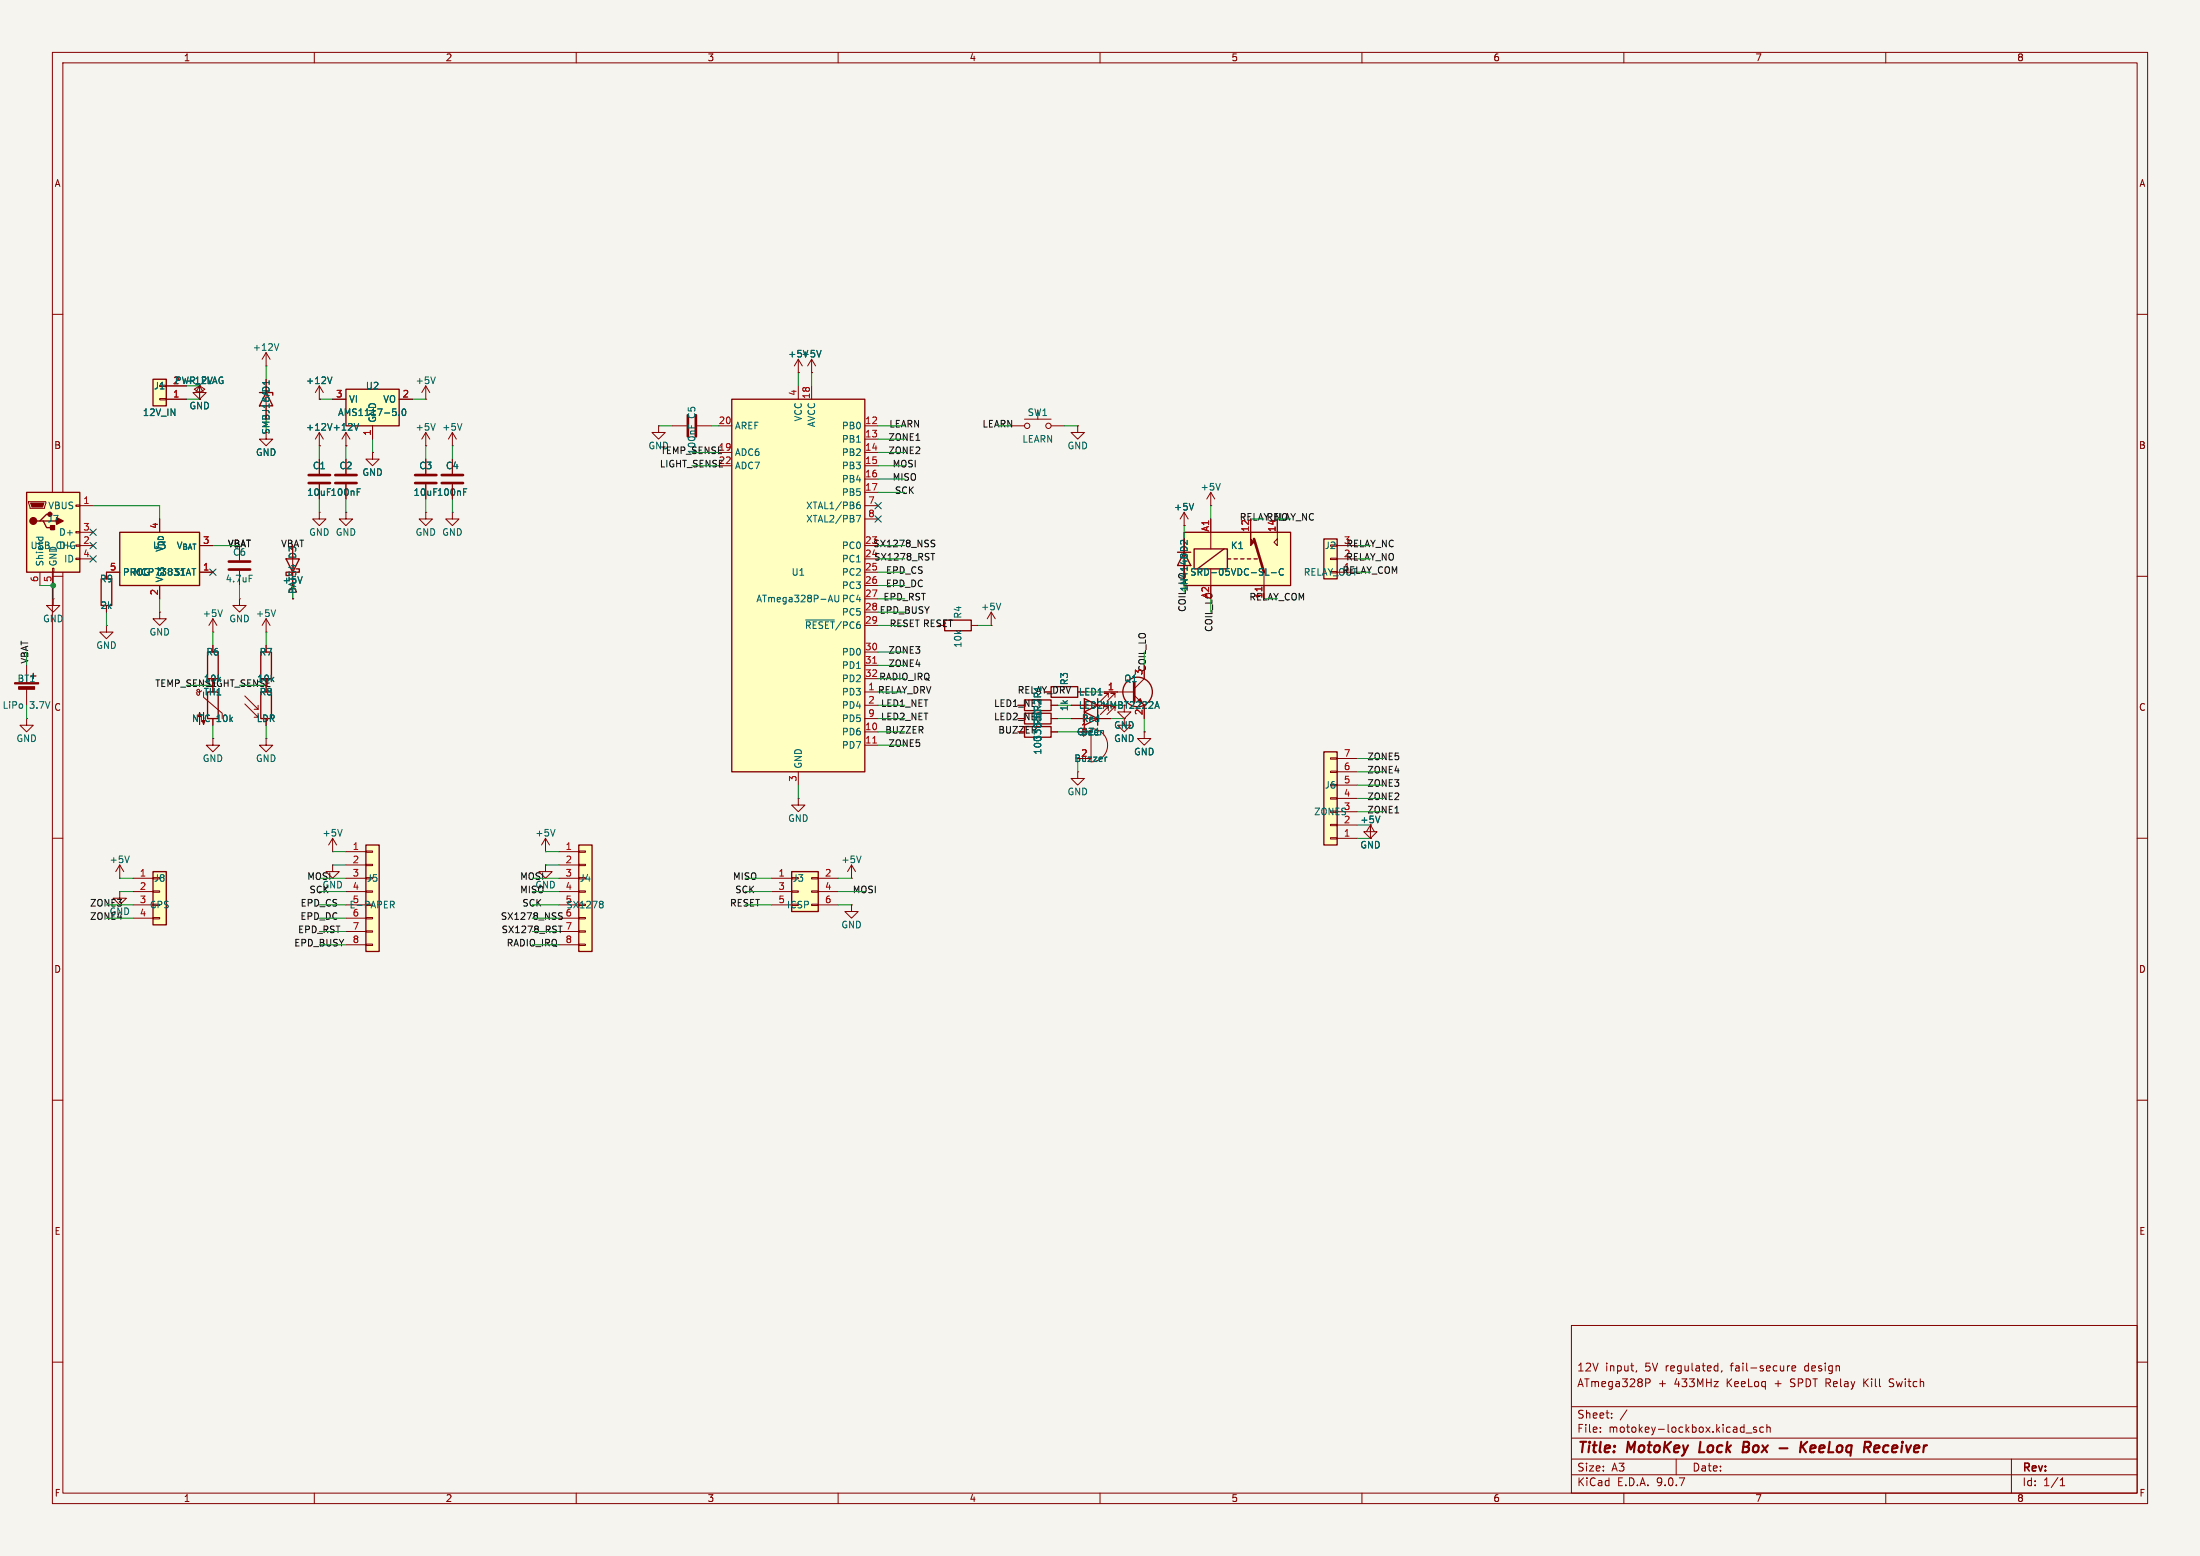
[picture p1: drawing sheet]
<svg xmlns="http://www.w3.org/2000/svg" width="420mm" height="297mm" viewBox="0 0 420 297" stroke-linecap="round" stroke-linejoin="round" font-family="sans-serif">
<path d="M0 0h420v297h-420z" fill="#f5f4ef" stroke="#f5f4ef" stroke-width=".19"/>
<g fill="none" stroke="#840000" stroke-width=".19">
<path d="M10 10h400v277h-400zM12 12h396v273h-396zM60 10v2M110 10v2M160 10v2M210 10v2M260 10v2M310 10v2M360 10v2M10 60h2M50.8 69.9h.1M50.8 67.3l-.8 1.3"/>
<path d="M50.8 67.3l.8 1.3M50.8 67.3v2.6M408 60h2M61 97.8v1.3h1.2l-1.2 1.2-1.3-1.2h1.3M61 97.8h.1M66 87.6v2.8M66 92.5v2.8M10 110h2M408 110h2M10 160h2M408 160h2M22.9 170.2v1.3h1.2l-1.2 1.2-1.3-1.2h1.3"/>
<path d="M22.9 170.2h.1M22.9 167.6h.1M22.9 165.1l-.8 1.3M22.9 165.1l.7 1.3M22.9 165.1v2.5M10 210h2M408 210h2M300 253h108v32h-108zM10 260h2M300 278.5h108M300 274.5h108M300 268.5h108"/>
<path d="M305.5 273.2v.2M305.5 272.5v.1M307.7 270.5v.2M307.7 269.8v.1M310.6 269.1l-1.3 1.9M312.4 261.6l-.1 .3M314.2 263.2h.5l.3 .3-.1 .4-.7 .1M320 278.5v3M327.8 260.7l.1 .1M327.9 260.2v1.5M327.9 261.6l-.1 .1M328.7 261.6l-.1 .3"/>
<path d="M333.3 273.5h1.1M335.3 272.5l-.4-.1-.2 .2 .1 .2 .5 .2v.3h-.6M336.7 272.5l-.5-.1-.3 .3 .2 .6h.6M337.3 272.5l.2-.1 .4 .1v.9M337.3 271.9v1.5M341.2 260.7v1M341.7 260.7l-.3 .1-.2 .2M342.1 261.2l.7-.2-.1-.2-.4-.1-.2 .2 .1 .7h.5M355.8 263.2v1.5M356.7 263.2l-.9 .8M360.7 264.6l.5 .1M360.9 263.2l-.2 .3v.3l.2 .1"/>
<path d="M384 278.5v6.5M408 260h2M60 285v2M110 285v2M160 285v2M210 285v2M260 285v2M300 281.5h108M310 285v2M360 285v2M393.3 283.6h.9M393.3 282.5l.4-.4v1.5"/>
</g>
<g fill="none" stroke="#840000" stroke-width=".4">
<path d="M324.6 275.2l-.2 2h.9M332.8 276.2h.7M332.9 275.2h.7M333.5 276.2l.2 .1M333.6 277.1l-.9 .1M333.7 276.1l-.2 .1M339.7 276.4h1.5M343.9 275.2l-.3 2M344 276.1l.8 1.1M345 275.2l-1.3 1.1M346.4 275.9l-.6 .1-.2 .9 .2 .3h.4M346.6 276.3l-1 .2"/>
<path d="M358.2 275.9l.5 .1 .1 .3-1 .2M358.6 277.1l-.6 .1"/>
</g>
<path d="M64 90.7h4.1M64 92.2h4.1" fill="none" stroke="#840000" stroke-width=".51"/>
<path d="M53.2 65.6l-.4 1.3M68.2 93.9h.4M68.2 93.3h.6M24.7 163.4l-.4 1.3" fill="none" stroke="#006464" stroke-width=".19"/>
<path d="M29.2 166.4h2.5v10.1h-2.5z" fill="#ffffc2"/>
<path d="M39.6 132.1h2.1v5.1h-2.1zM49.8 132.1h2v5.1h-2zM29.2 166.4h2.5v10.1h-2.5z" fill="none" stroke="#840000" stroke-width=".25"/>
<g fill="none" stroke="#840000" stroke-width=".19">
<path d="M38.1 74.9l1-.6-1-.6-1 .6 1 .6v1.3M38.1 76.2h.1M38.1 131.8v.7l-.1 .2-.3-.1-.2-.4M38.9 132.1v1l3.5 3v1.1M46.7 132.8l2.6 2.6M46.7 134.4l2.6 2.5M48.5 135.4h.8M49.3 134.6v.8M40.6 141v1.2h1.3l-1.3 1.3-1.2-1.3h1.2M40.6 141h.1M25.4 167.6h3.8M25.4 170.2h3.8"/>
<path d="M25.4 172.7h3.8M25.4 175.3h3.8M29.2 170.1h1.3v.2h-1.3zM29.2 175.1h1.3v.3h-1.3z"/>
</g>
<g fill="#840000" stroke="#840000" stroke-width=".19">
<path d="M38.1 136l.3 .8h-.6l.3-.8v2.3z"/>
<path d="M38.9 136v2.3l-.3-.8h.5l-.2 .8z"/>
</g>
<path d="M139.7 76.2h25.4v71.1h-25.4z" fill="#ffffc2"/>
<path d="M139.7 76.2h25.4v71.1h-25.4z" fill="none" stroke="#840000" stroke-width=".25"/>
<g fill="none" stroke="#840000" stroke-width=".19">
<path d="M152.4 73.7v2.5M154.9 73.7v2.5M137.2 81.3h2.5M137.2 86.4h2.5M137.2 88.9h2.5M165.1 81.3h2.5M165.1 86.4h2.5M165.1 88.9h2.5M165.1 83.8h2.5M165.1 91.4h2.5M165.1 94h2.5M165.1 96.5h2.5"/>
<path d="M165.1 99.1h2.5M165.1 104.1h2.5M165.1 106.7h2.5M165.1 109.2h2.5M165.1 111.8h2.5M165.1 114.3h2.5M165.1 116.8h2.5M165.1 119.4h2.5M165.1 124.5h2.5M165.1 127h2.5M165.1 129.5h2.5M165.1 132.1h2.5"/>
<path d="M165.1 134.6h2.5M165.1 137.2h2.5M165.1 139.7h2.5M152.4 147.3v2.6M165.1 142.2h2.5"/>
</g>
<path d="M163.5 98.4h.8l-.5 1.2M163.6 96.4l.4-.1 .2 .3-.1 .4-.3 .1-.2-.1M164.1 95.8l-.3 .1-.2 .2M153.8 118.3h5.5M158.2 114.5h.6M158.5 113.6l.5 1.3M159.4 113.6v1l.2 .3 .4-.1 .1-.2v-1" fill="none" stroke="#006464" stroke-width=".19"/>
<path d="M166.6 126.6h.7M166.6 141.8h.7" fill="none" stroke="#a90000" stroke-width=".19"/>
<path d="M29.2 72.4h2.5v5.1h-2.5z" fill="#ffffc2"/>
<path d="M29.2 72.4h2.5v5.1h-2.5zM49.5 74.9h2.6v.5M50.8 74.9l1.3 2.6h-2.6zM19.3 110.5h2v5.1h-2zM5.8 129h1.1" fill="none" stroke="#840000" stroke-width=".25"/>
<g fill="none" stroke="#840000" stroke-width=".19">
<path d="M30.5 76.1h1.2v.2h-1.2zM30.5 73.5h1.2v.3h-1.2zM31.7 76.2h3.9M31.7 73.7h3.9M38.1 73.7v1.2h1.3l-1.3 1.3-1.3-1.3h1.3M38.1 76.2h.1M38.1 73.7l-.8 1.2M38.1 73.7l.8 1.2M38.1 73.7v2.5M50.8 72.4v2.5M50.8 82.6v1.2h1.3l-1.3 1.3-1.3-1.3h1.3M10.2 114.3v1.3h1.2l-1.2 1.2-1.3-1.2h1.3"/>
<path d="M10.2 114.3h.1M20.3 109.2v1.3M45.7 104.1v2.8M45.7 109v2.8M5.1 137.2v1.2h1.2l-1.2 1.3-1.3-1.3h1.3M5.1 137.2h.1M5.1 127v2.5M5.1 131.3v3.3M152.4 152.4v1.3h1.3l-1.3 1.2-1.3-1.2h1.3M152.4 152.4h.1"/>
</g>
<path d="M43.7 107.2h4.1M43.7 108.7h4.1" fill="none" stroke="#840000" stroke-width=".51"/>
<path d="M47.6 109.8h.6" fill="none" stroke="#006464" stroke-width=".19"/>
<g fill="#840000" stroke="#840000" stroke-width=".19">
<path d="M2.8 130.3h4.6v.3h-4.6z"/>
<path d="M3.6 131.1h3v.5h-3z"/>
</g>
<path d="M5.1 94h10.1v15.2h-10.1z" fill="#ffffc2"/>
<path d="M5.1 94h10.1v15.2h-10.1zM7.6 99.4h.7l.6 1.3h1.3M8.3 99.4h2.5M9.5 98.2h-.6l-1.3 1.2h-.6" fill="none" stroke="#840000" stroke-width=".25"/>
<g fill="none" stroke="#840000" stroke-width=".19">
<path d="M5.5 95.8h3.3v.2l-.3 1h-2.8zM14.5 96.4h.7v.2h-.7zM15.2 96.5h2.6M7.6 109.2v2.6M10 108.5h.3v.7h-.3zM10.2 109.2v2.6M14.5 101.5h.7v.2h-.7zM14.5 104h.7v.3h-.7zM14.5 106.6h.7v.2h-.7zM15.2 101.6h2.6M15.2 104.1h2.6M15.2 106.7h2.6"/>
<path d="M20.3 119.4v1.3h1.3l-1.3 1.2-1.3-1.2h1.3M20.3 119.4h.1"/>
</g>
<path d="M5.8 96h2.6l-.3 .8h-2z" fill="#840000" stroke="#840000" stroke-width=".19"/>
<g fill="#840000" stroke="#840000" stroke-width=".25">
<path d="M9.7 100.3h.7v.8h-.7z"/>
<path d="M10.8 98.8l1.3 .6-1.3 .7z"/>
<circle cx="6.3" cy="99.4" r=".63"/>
<circle cx="9.5" cy="98.2" r=".38"/>
</g>
<path d="M6.9 102.5h1.3M7.4 102.5v.4M8.1 102.5l.1 .4" fill="none" stroke="#006464" stroke-width=".19"/>
<path d="M22.9 101.6h15.2v10.2h-15.2z" fill="#ffffc2"/>
<path d="M22.9 101.6h15.2v10.2h-15.2zM54.6 106.7h2.5l-1.2 2.5zM56.5 108.6h.6v.6h-2.5v.7h.6M180.3 118.4h5.1v2h-5.1zM39.6 124.5h2.1v5h-2.1zM49.8 124.5h2v5h-2zM195.6 136.1h5.1v2.1h-5.1zM195.6 133.6h5.1v2h-5.1zM195.6 138.7h5.1v2h-5.1zM200.7 131.1h5v2h-5z" fill="none" stroke="#840000" stroke-width=".25"/>
<g fill="none" stroke="#840000" stroke-width=".19">
<path d="M152.4 71.1h.1M152.4 68.6l-.8 1.3M152.4 68.6l.8 1.3M152.4 68.6v2.5M61 87.6v2.8M61 92.5v2.8M66 97.8v1.3h1.3l-1.3 1.2-1.2-1.2h1.2M66 97.8h.1M193 81.3h2.6M195.6 80h5.1M200.7 81.3h2.5M205.7 81.3v1.3h1.3l-1.3 1.2-1.2-1.2h1.2"/>
<path d="M205.7 81.3h.1M20.3 109.2h2.6M30.5 116.8v1.3h1.2l-1.2 1.3-1.3-1.3h1.3M30.5 116.8h.1M30.5 111.8v2.5M38.1 109.2h2.5M40.6 118.1v2.6M40.6 118.1l-.7 1.3M40.6 118.1l.8 1.3M45.7 114.3v1.3h1.3l-1.3 1.2-1.3-1.2h1.3M45.7 114.3h.1M50.8 118.1v2.6"/>
<path d="M50.8 118.1l-.8 1.3M50.8 118.1l.8 1.3M55.9 106.7v2.5M185.4 119.4h1.3M189.2 119.4h.1M189.2 116.8l-.7 1.3M189.2 116.8l.8 1.3M189.2 116.8v2.6M40.6 120.7h.1M40.6 123.2v1.3M50.8 120.7h.1M50.8 123.2v1.3"/>
<path d="M200.7 137.2h1.2M200.7 134.6h1.2M200.7 139.7h1.2M208.3 139.1a3.2 3.2 0 0 1 3.1 3.1 3.2 3.2 0 0 1-3.1 3.2zM214.6 134.6v1.3h1.3l-1.3 1.3-1.2-1.3h1.2M50.8 141v1.2h1.3l-1.3 1.3-1.3-1.3h1.3M50.8 141h.1M205.7 147.3v1.3h1.3l-1.3 1.3-1.2-1.3h1.2M205.7 147.3h.1"/>
<circle cx="196.1" cy="81.3" r=".51"/>
<circle cx="200.2" cy="81.3" r=".51"/>
</g>
<path d="M42.5 116.4l-.5 1.3M52.6 116.4l-.4 1.3M191 115.1l-.4 1.3M211.3 144.5l-.2 .1" fill="none" stroke="#006464" stroke-width=".19"/>
<path d="M58.9 90.7h4.1M58.9 92.2h4.1" fill="none" stroke="#840000" stroke-width=".51"/>
<path d="M66 74.3h10.2v7h-10.2z" fill="#ffffc2"/>
<path d="M66 74.3h10.2v7h-10.2z" fill="none" stroke="#840000" stroke-width=".25"/>
<g fill="none" stroke="#840000" stroke-width=".19">
<path d="M61 76.2h.1M61 73.7l-.8 1.2M61 73.7l.7 1.2M61 73.7v2.5M63.5 76.2h2.5M76.2 76.2h2.5M81.3 76.2h.1M81.3 73.7l-.8 1.2M81.3 73.7l.7 1.2M81.3 73.7v2.5M61 85.1h.1M61 82.6v2.5"/>
<path d="M61 82.6l-.8 1.2M61 82.6l.7 1.2M66 85.1h.1M66 82.6l-.7 1.2M66 82.6l.8 1.2M66 82.6v2.5M71.1 86.4v1.2h1.3l-1.3 1.3-1.3-1.3h1.3M71.1 86.4h.1M71.1 81.3v2.5M81.3 85.1h.1M81.3 82.6v2.5M81.3 87.6v2.8"/>
<path d="M81.3 92.5v2.8M81.3 82.6l-.8 1.2M81.3 82.6l.7 1.2M86.4 85.1h.1M86.4 82.6l-.8 1.2M86.4 82.6l.7 1.2M86.4 82.6v2.5"/>
</g>
<path d="M63.4 72l-.4 1.2M76.2 79.2v.1M76.9 78.1l.1-.1a.68 .68 0 0 1 .5 .7 .68 .68 0 0 1-.5 .6 .84 .84 0 0 1-.1-1.2zM83.1 72l-.4 1.2M68.5 80.8l-.5 1.3M83.1 80.8l-.4 1.3M88.2 80.8l-.4 1.3" fill="none" stroke="#006464" stroke-width=".19"/>
<path d="M79.2 90.7h4.1M79.2 92.2h4.1" fill="none" stroke="#840000" stroke-width=".51"/>
<path d="M151.1 166.4h5.1v7.6h-5.1z" fill="#ffffc2"/>
<path d="M151.1 166.4h5.1v7.6h-5.1z" fill="none" stroke="#840000" stroke-width=".25"/>
<g fill="none" stroke="#840000" stroke-width=".19">
<path d="M81.3 97.8v1.3h1.2l-1.2 1.2-1.3-1.2h1.3M81.3 97.8h.1M86.4 97.8v1.3h1.2l-1.2 1.2-1.3-1.2h1.3M86.4 97.8h.1M86.4 87.6v2.8M86.4 92.5v2.8M125.7 81.3v1.3h1.3l-1.3 1.2-1.2-1.2h1.2M125.7 81.3h.1M128.3 81.3h2.8M133.1 81.3h2.8M55.9 114.3h.1M55.9 111.8v2.5"/>
<path d="M147.3 167.6h3.8M147.3 170.2h3.8M147.3 172.7h3.8M151.1 170.1h1.3v.2h-1.3zM154.9 167.5h1.3v.3h-1.3zM154.9 170.1h1.3v.2h-1.3zM154.9 172.6h1.3v.2h-1.3zM156.2 167.6h3.8M156.2 170.2h3.8M156.2 172.7h3.8M162.6 167.6h.1M162.6 172.7v1.3h1.2l-1.2 1.3-1.3-1.3h1.3"/>
<path d="M162.6 172.7h.1M162.6 165.1l-.8 1.3M162.6 165.1l.7 1.3M162.6 165.1v2.5"/>
</g>
<path d="M88.5 93.9h.4M88.5 93.3h.6M131.4 81.1v.6M132 81.2v.5M57.7 110.1l-.4 1.2M164.4 163.4l-.4 1.3" fill="none" stroke="#006464" stroke-width=".19"/>
<path d="M131.3 79.2v4.1M132.8 79.2v4.1M84.3 90.7h4.1M84.3 92.2h4.1" fill="none" stroke="#840000" stroke-width=".51"/>
<path d="M252.7 143.5h2.6v17.8h-2.6z" fill="#ffffc2"/>
<path d="M252.7 143.5h2.6v17.8h-2.6z" fill="none" stroke="#840000" stroke-width=".25"/>
<g fill="none" stroke="#840000" stroke-width=".19">
<path d="M254 159.9h1.3v.2h-1.3zM254 157.4h1.3v.2h-1.3zM254 152.3h1.3v.2h-1.3zM254 149.7h1.3v.3h-1.3zM254 147.2h1.3v.2h-1.3zM254 144.7h1.3v.2h-1.3zM255.3 157.5h3.8M255.3 154.9h3.8M255.3 152.4h3.8M255.3 149.9h3.8M255.3 147.3h3.8M255.3 144.8h3.8"/>
<path d="M255.3 160h3.8"/>
</g>
<path d="M110.5 161.3h2.5v20.3h-2.5z" fill="#ffffc2"/>
<path d="M110.5 161.3h2.5v20.3h-2.5z" fill="none" stroke="#840000" stroke-width=".25"/>
<g fill="none" stroke="#840000" stroke-width=".19">
<path d="M231.1 96.5h.1M231.1 94l-.7 1.3M231.1 94l.8 1.3M231.1 94v2.5M261.6 157.5v1.3h1.3l-1.3 1.2-1.3-1.2h1.3M261.6 157.5l-.7 1.3M261.6 157.5l.8 1.3M261.6 157.5v2.5M63.5 162.6h.1M63.5 165.1v1.3h1.3l-1.3 1.2-1.3-1.2h1.3M63.5 165.1h.1M63.5 160l-.8 1.3"/>
<path d="M63.5 160l.8 1.3M63.5 160v2.6M104.1 162.6h.1M104.1 165.1v1.3h1.3l-1.3 1.2-1.2-1.2h1.2M104.1 165.1h.1M104.1 160l-.7 1.3M104.1 160l.8 1.3M104.1 160v2.6M106.7 162.6h3.8M106.7 165.1h3.8M106.7 167.6h3.8M106.7 170.2h3.8"/>
<path d="M106.7 172.7h3.8M106.7 175.3h3.8M106.7 177.8h3.8M110.5 162.4h1.3v.3h-1.3zM110.5 165h1.3v.2h-1.3zM110.5 170.1h1.3v.2h-1.3zM110.5 175.1h1.3v.3h-1.3zM110.5 177.7h1.3v.2h-1.3zM261.6 160h.1M106.7 180.3h3.8M110.5 180.2h1.3v.3h-1.3z"/>
</g>
<path d="M233 92.3l-.5 1.2M65.3 158.3l-.4 1.3M106 158.3l-.5 1.3M263.4 155.8l-.4 1.2M114.7 172h.2l.2 .3-.2 .3M114.7 172.6h.2M114.9 172.6l.2 .2v.3l-.1 .1-.3 .1" fill="none" stroke="#006464" stroke-width=".19"/>
<path d="M252.7 102.9h2.6v7.6h-2.6z" fill="#ffffc2"/>
<path d="M252.7 102.9h2.6v7.6h-2.6z" fill="none" stroke="#840000" stroke-width=".25"/>
<path d="M254 106.6h1.3v.2h-1.3zM254 104h1.3v.3h-1.3zM255.3 109.2h3.8M255.3 106.7h3.8M255.3 104.1h3.8" fill="none" stroke="#840000" stroke-width=".19"/>
<path d="M69.8 161.3h2.6v20.3h-2.6z" fill="#ffffc2"/>
<path d="M69.8 161.3h2.6v20.3h-2.6z" fill="none" stroke="#840000" stroke-width=".25"/>
<g fill="none" stroke="#840000" stroke-width=".19">
<path d="M226.1 97.8l-.8 1.3M226.1 97.8l.7 1.3M226.1 97.8v2.5M226.1 100.3h.1M66 162.6h3.8M66 165.1h3.8M66 167.6h3.8M66 170.2h3.8M66 172.7h3.8M66 175.3h3.8M66 177.8h3.8M69.8 162.4h1.3v.3h-1.3z"/>
<path d="M69.8 165h1.3v.2h-1.3zM69.8 170.1h1.3v.2h-1.3zM69.8 175.1h1.3v.3h-1.3zM69.8 177.7h1.3v.2h-1.3zM66 180.3h3.8M69.8 180.2h1.3v.3h-1.3z"/>
</g>
<path d="M227.9 96.1l-.4 1.3M74.5 172h.5l.3 .3-.2 .3-.6 .1M74.8 172.7l.5 .6" fill="none" stroke="#006464" stroke-width=".19"/>
<path d="M226.1 101.6h20.3v10.2h-20.3z" fill="#ffffc2"/>
<g fill="none" stroke="#840000" stroke-width=".19">
<path d="M31.7 76.2h3.9M31.7 73.7h3.9M38.1 76.2h.1M50.8 72.4v2.5M61 76.2h.1M63.5 76.2h2.5M76.2 76.2h2.5M152.4 71.1h.1M154.9 71.1h.1M154.9 68.6l-.7 1.3M154.9 68.6l.8 1.3M154.9 68.6v2.5"/>
<path d="M61 85.1h.1M61 87.6v2.8M61 92.5v2.8M66 85.1h.1M66 87.6v2.8M66 92.5v2.8M71.1 86.4h.1M71.1 81.3v2.5M81.3 87.6v2.8M81.3 92.5v2.8M86.4 87.6v2.8M86.4 92.5v2.8"/>
<path d="M231.1 99.1v5.7M238.8 99.1v2.5M243.8 99.1v5l-.6-.6 .6-.6M22.9 109.2h-2.6v1.3M30.5 111.8v2.5M38.1 109.2h2.5M55.9 114.3h.1M226.1 100.3h.1M226.1 105.4v2.6M231.1 108.6v3.2M241.3 109.2v5.1M40.6 123.2v1.3"/>
<path d="M50.8 123.2v1.3M200.7 137.2h1.2M200.7 134.6h1.2M200.7 139.7h1.2M204.5 137.2h2.5M204.5 134.6h2.5M209.5 137.2h2.6M210.8 132.1h5.7M211.6 135.6v-.7h-.8h.8l-1.5 1.5M211.6 133.1v-.8h-.8h.8l-1.5 1.6M212.9 135.6v-.7h-.8h.8l-1.6 1.5M212.9 133.1v-.8h-.8h.8l-1.6 1.6"/>
<path d="M214.6 137.2v1.2h1.3l-1.3 1.3-1.2-1.3h1.2M214.6 137.2h.1M216.5 132.7l1.9 1.9v2.6M218.4 139.7v1.3h1.3l-1.3 1.2-1.2-1.2h1.2M218.4 139.7h.1M218.4 127v2.5l-1.9 1.9M261.6 160h.1"/>
</g>
<g fill="none" stroke="#840000" stroke-width=".25">
<path d="M224.8 105.4h2.5M226.1 101.6h20.3v10.2h-20.3zM226.1 105.4l1.2 2.6h-2.5zM228 104.8h6.3v3.8h-6.3zM233.7 104.8l-5.1 3.8M234.3 106.7h.6M235.6 106.7h.6M236.9 106.7h.6M238.1 106.7h.7M239.4 106.7h.6M207 135.9l2.5 1.3-2.5 1.2zM207 133.4l2.5 1.2-2.5 1.3z"/>
<path d="M209.5 133.4v5"/>
<circle cx="217.2" cy="132.1" r="2.82"/>
</g>
<g fill="#840000" stroke="#840000" stroke-width=".19">
<path d="M238.8 101.6v1.3l.6 .6-.6 .6z"/>
<path d="M217.2 133.9l.5-.5 .5 1z"/>
</g>
<path d="M239.4 102.9l1.9 6.3M216.5 130.2v3.8" fill="none" stroke="#840000" stroke-width=".51"/>
<path d="M240.9 112.1v.7" fill="none" stroke="#a90000" stroke-width=".19"/>
<g fill="none" stroke="#006464" stroke-width=".19">
<path d="M63.4 72l-.4 1.2M76.2 79.2v.1M76.9 78.1l.1-.1a.68 .68 0 0 1 .5 .7 .68 .68 0 0 1-.5 .6 .84 .84 0 0 1-.1-1.2zM156.8 66.9l-.5 1.2M68.2 93.9h.4M68.2 93.3h.6M68.5 80.8l-.5 1.3M88.5 93.9h.4M88.5 93.3h.6M227.9 96.1l-.4 1.3M57.7 110.1l-.4 1.2M225.4 105.9v.5"/>
<path d="M225.9 105.9v.1M225.9 106.3v.1M225.9 106v.3M225.9 106.3l.1 .1M226 105.9l-.1 .1M226.6 105.9v.5M242.7 109.3h1M245 108.7a.6 .6 0 0 0-.8 .4 .6 .6 0 0 0 .5 .7l.3-.1M220.6 134.8h.6M220.9 133.9l.4 1.3M211.3 144.5l-.2 .1M263.4 155.8l-.4 1.2"/>
</g>
<path d="M177.7 105.6h.7M178 103.7l.3 .1 .2 .3-.3 .3h-.3M178 103.1l.5 .1M106.6 176.8h.7M106.9 174.8l.4 .3M106.9 174.2l.4 .1M107.3 175.2l-.2 .3h-.3" fill="none" stroke="#0f0f0f" stroke-width=".19"/>
<g fill="none" stroke="#009600" stroke-width=".19">
<path d="M35.6 76.2h2.5M50.8 69.9v2.5M61 76.2h2.5M78.7 76.2h2.6M152.4 71.1v2.6M154.9 71.1v2.6M17.8 96.5h12.7v2.6M61 85.1v2.5M61 95.3v2.5M66 85.1v2.5M66 95.3v2.5M71.1 83.8v2.6"/>
<path d="M81.3 85.1v2.5M81.3 95.3v2.5M86.4 85.1v2.5M86.4 95.3v2.5M125.7 81.3h2.6M132.1 86.4h5.1M132.1 88.9h5.1M135.9 81.3h1.3M167.6 86.4h5.1M167.6 81.3h5.1M167.6 94h5.1M167.6 91.4h5.1"/>
<path d="M167.6 88.9h5.1M167.6 83.8h5.1M203.2 81.3h2.5M231.1 96.5v2.6M7.6 111.8h2.6v2.5M20.3 116.8v2.6M30.5 114.3v2.5M40.6 104.1h5.1M45.7 111.8v2.5M55.9 111.8v2.5M167.6 119.4h5.1M167.6 111.8h5.1"/>
<path d="M167.6 109.2h5.1M167.6 116.8h5.1M167.6 114.3h5.1M167.6 104.1h5.1M167.6 106.7h5.1M186.7 119.4h2.5M226.1 100.3v2.6M5.1 134.6v2.6M35.6 130.8h5M40.6 120.7v2.5M40.6 138.4v2.6M45.7 130.8h5.1"/>
<path d="M50.8 120.7v2.5M50.8 138.4v2.6M167.6 137.2h5.1M167.6 139.7h5.1M167.6 132.1h5.1M167.6 134.6h5.1M167.6 127h5.1M167.6 124.5h5.1M167.6 129.5h5.1M201.9 137.2h2.6M201.9 139.7h3.8M201.9 134.6h2.6"/>
<path d="M207 132.1h3.8M212.1 137.2h2.5M218.4 137.2v2.5M152.4 149.9v2.5M167.6 142.2h5.1M205.7 144.8v2.5M259.1 144.8h5.1M259.1 147.3h5.1M259.1 149.9h5.1M259.1 152.4h5.1M259.1 154.9h5.1M20.3 172.7h5.1"/>
<path d="M20.3 175.3h5.1M22.9 167.6h2.5M22.9 170.2h2.5M61 167.6h5M61 170.2h5M61 172.7h5M61 175.3h5M61 177.8h5M63.5 162.6h2.5M63.5 165.1h2.5M101.6 167.6h5.1M101.6 170.2h5.1"/>
<path d="M101.6 172.7h5.1M101.6 175.3h5.1M101.6 177.8h5.1M104.1 162.6h2.6M104.1 165.1h2.6M142.2 167.6h5.1M142.2 170.2h5.1M142.2 172.7h5.1M160 167.6h2.6M160 170.2h5.1M160 172.7h2.6M259.1 160h2.5"/>
<path d="M61 180.3h5M101.6 180.3h5.1"/>
</g>
<path d="M167 95.9l1.2 1.2M167 98.5l1.2 1.2M168.2 95.9l-1.2 1.2M168.2 98.5l-1.2 1.2M17.2 106.1l1.2 1.2M17.2 103.5l1.2 1.2M17.2 101l1.2 1.2M18.4 106.1l-1.2 1.2M18.4 103.5l-1.2 1.2M18.4 101l-1.2 1.2M40 108.6l1.2 1.2M41.2 108.6l-1.2 1.2" fill="none" stroke="#000084" stroke-width=".19"/>
<circle cx="10.2" cy="111.8" r=".46" fill="#009600" stroke="#009600" stroke-width=".19"/>
<g font-size="2.8" fill="#840000">
<text x="301" y="277.9">Title:</text>
<text x="310.6" y="277.9">MotoKey</text>
<text x="325.3" y="277.9">Lock</text>
<text x="334.3" y="277.9">Box</text>
<text x="346.9" y="277.9">KeeLoq</text>
<text x="359.9" y="277.9">Receiver</text>
</g>
<g font-size="2.1" fill="#840000">
<text x="301" y="262">12V</text>
<text x="306.4" y="262">input,</text>
<text x="314.1" y="262">5V regulated,</text>
<text x="330.7" y="262">fail-secure</text>
<text x="344.9" y="262">design</text>
<text x="301" y="265">ATmega328P</text>
<text x="316.5" y="265">+</text>
<text x="319.7" y="265">433MHz</text>
<text x="329.7" y="265">KeeLoq</text>
<text x="339" y="265">+</text>
<text x="342.2" y="265">SPDT Relay</text>
<text x="356.4" y="265">Kill</text>
<text x="361.5" y="265">Switch</text>
<text x="301" y="273.7">File:</text>
<text x="301" y="271">Sheet:</text>
<text x="307.1" y="273.7">motokey-lockbox.kicad_sch</text>
<text x="301" y="281.1">Size:</text>
<text x="307.6" y="281.1">A3</text>
<text x="323" y="281.1">Date:</text>
<text x="386" y="281.3">Rev:</text>
<text x="301" y="283.9">KiCad</text>
<text x="308.7" y="283.9">E.D.A.</text>
<text x="316.3" y="283.9">9.0.7</text>
<text x="386" y="283.9">Id:</text>
<text x="390.1" y="283.9">1/1</text>
</g>
<g font-size="1.8" fill="#840000">
<text x="35" y="11.9">1</text>
<text x="85" y="11.9">2</text>
<text x="135" y="11.9">3</text>
<text x="185" y="11.9">4</text>
<text x="235" y="11.9">5</text>
<text x="285" y="11.9">6</text>
<text x="335" y="11.9">7</text>
<text x="385" y="11.9">8</text>
<text x="10.3" y="35.9">A</text>
<text x="408.3" y="35.9">A</text>
<text x="51.7" y="83" transform="rotate(-90 51.7 83)">SMBJ16AD1</text>
<text x="10.3" y="85.9">B</text>
<text x="408.2" y="85.9">B</text>
<text x="56.7" y="106.8" transform="rotate(-90 56.7 106.8)">D3</text>
<text x="226.9" y="105.5" transform="rotate(-90 226.9 105.5)">D2</text>
<text x="56.7" y="113.5" transform="rotate(-90 56.7 113.5)">BAT54</text>
<text x="19.1" y="116.4">2k</text>
<text x="29.5" y="131.3">TEMP_SENSE</text>
<text x="38.8" y="130.4">10k</text>
<text x="39.5" y="131.3">LIGHT_SENSE</text>
<text x="49" y="130.4">10k</text>
<text x="10.3" y="135.9">C</text>
<text x="189.7" y="137.7">LED2_NET</text>
<text x="189.7" y="135.1">LED1_NET</text>
<text x="194.2" y="132.6">RELAY_DRV</text>
<text x="205.9" y="135.5">LED2MMBT2222A</text>
<text x="408.2" y="135.9">C</text>
<text x="36.5" y="138">NTC 10k</text>
<text x="48.9" y="138">LDR</text>
<text x="190.5" y="140.2">BUZZER</text>
<text x="205" y="145.6">Buzzer</text>
<text x="259.6" y="157.3">+5V</text>
<text x="10.3" y="185.9">D</text>
<text x="408.2" y="185.9">D</text>
<text x="10.3" y="235.9">E</text>
<text x="408.3" y="235.9">E</text>
<text x="10.3" y="285.9">F</text>
<text x="35" y="286.9">1</text>
<text x="85" y="286.9">2</text>
<text x="135" y="286.9">3</text>
<text x="185" y="286.9">4</text>
<text x="235" y="286.9">5</text>
<text x="285" y="286.9">6</text>
<text x="335" y="286.9">7</text>
<text x="385" y="286.9">8</text>
<text x="408.3" y="285.9">F</text>
</g>
<g font-size="1.8" fill="#006464">
<text x="48.2" y="67.2">+12V</text>
<text x="150.4" y="68.4">+5V+5V</text>
<text x="29.3" y="74.5">J1</text>
<text x="32.9" y="73.4">2PWR_FLAG</text>
<text x="35.5" y="73.5">+12V</text>
<text x="58.3" y="73.5">+12V</text>
<text x="66.5" y="77.1">VI</text>
<text x="69.7" y="74.5">U2</text>
<text x="73.1" y="77.1">VO</text>
<text x="79.2" y="73.5">+5V</text>
<text x="27.2" y="79.6">12V_IN</text>
<text x="36.1" y="78.3">GND</text>
<text x="58.3" y="82.4">+12V +12V</text>
<text x="64.4" y="79.6">AMS1117-5.0</text>
<text x="72" y="80.8" transform="rotate(-90 72 80.8)">GND</text>
<text x="79.2" y="82.4">+5V</text>
<text x="84.3" y="82.4">+5V</text>
<text x="132.9" y="80.1" transform="rotate(-90 132.9 80.1)">C5</text>
<text x="140.2" y="82.1">AREF</text>
<text x="153.3" y="80.5" transform="rotate(-90 153.3 80.5)">VCC</text>
<text x="155.8" y="81.6" transform="rotate(-90 155.8 81.6)">AVCC</text>
<text x="160.6" y="82.1">PB0</text>
<text x="196.1" y="79.6">SW1</text>
<text x="48.8" y="87.2">GND</text>
<text x="59.6" y="89.8">C1</text>
<text x="64.7" y="89.8">C2</text>
<text x="79.9" y="89.8">C3</text>
<text x="85" y="89.8">C4</text>
<text x="140.2" y="87.2">ADC6</text>
<text x="140.2" y="89.8">ADC7</text>
<text x="160.6" y="84.7">PB1</text>
<text x="160.6" y="87.2">PB2</text>
<text x="160.6" y="89.8">PB3</text>
<text x="195.1" y="84.7">LEARN</text>
<text x="203.7" y="86">GND</text>
<text x="58.5" y="94.8">10uF 100nF</text>
<text x="69.1" y="91">GND</text>
<text x="78.9" y="94.8">10uF 100nF</text>
<text x="160.6" y="92.3">PB4</text>
<text x="160.6" y="94.8">PB5</text>
<text x="229.1" y="93.8">+5V</text>
<text x="9" y="99.9">J7</text>
<text x="9.1" y="97.4">VBUS</text>
<text x="153.8" y="97.4">XTAL1/PB6</text>
<text x="153.8" y="99.9">XTAL2/PB7</text>
<text x="224" y="97.6">+5V</text>
<text x="5.7" y="105">USB_CHG</text>
<text x="11.2" y="102.5">D+</text>
<text x="11.2" y="105">D-</text>
<text x="12.1" y="107.5">ID</text>
<text x="29.1" y="105">U3</text>
<text x="33.6" y="105">V_{BAT}</text>
<text x="58.9" y="102.5">GND GND</text>
<text x="79.2" y="102.5">GND GND</text>
<text x="160.6" y="105">PC0</text>
<text x="160.6" y="107.5">PC1</text>
<text x="234.9" y="105">K1</text>
<text x="252.8" y="105">J2</text>
<text x="8.5" y="108.2" transform="rotate(-90 8.5 108.2)">Shield</text>
<text x="11" y="108.2" transform="rotate(-90 11 108.2)">GND</text>
<text x="19" y="111.4">R9</text>
<text x="23.4" y="110.1">PROG</text>
<text x="25.4" y="110.1">MCP73831</text>
<text x="31.3" y="111.3" transform="rotate(-90 31.3 111.3)">V_{SS}V_{DD}</text>
<text x="33.2" y="110.1">STAT</text>
<text x="43" y="111.4">4.7uF</text>
<text x="53.8" y="111.6">+5V</text>
<text x="151" y="110.1">U1</text>
<text x="160.6" y="110.1">PC2</text>
<text x="160.6" y="112.6">PC3</text>
<text x="226.9" y="113" transform="rotate(-90 226.9 113)">1N4148</text>
<text x="227.1" y="110.1">SRD-05VDC-SL-C</text>
<text x="8.1" y="119">GND</text>
<text x="38.6" y="118">+5V</text>
<text x="43.7" y="119">GND</text>
<text x="48.8" y="118">+5V</text>
<text x="144.3" y="115.2">ATmega328P-AU</text>
<text x="160.6" y="115.2">PC4</text>
<text x="160.6" y="117.7">PC5</text>
<text x="183.7" y="118.2" transform="rotate(-90 183.7 118.2)">R4</text>
<text x="187.2" y="116.7">+5V</text>
<text x="18.3" y="124.1">GND</text>
<text x="28.4" y="121.5">GND</text>
<text x="39.3" y="125.3">R6</text>
<text x="49.5" y="125.3">R7</text>
<text x="153.6" y="120.2">~{RESET}/PC6</text>
<text x="160.6" y="125.3">PD0</text>
<text x="183.7" y="123.7" transform="rotate(-90 183.7 123.7)">10k</text>
<text x="3.3" y="130.4">BT1</text>
<text x="160.6" y="127.9">PD1</text>
<text x="160.6" y="130.4">PD2</text>
<text x="204.1" y="130.9" transform="rotate(-90 204.1 130.9)">R3</text>
<text x="214.5" y="130.4">Q1</text>
<text x=".4" y="135.5">LiPo</text>
<text x="5.6" y="135.5">3.7V</text>
<text x="38.8" y="132.9">TH1</text>
<text x="49.5" y="132.9">R8</text>
<text x="160.6" y="132.9">PD3</text>
<text x="160.6" y="135.5">PD4</text>
<text x="199" y="136" transform="rotate(-90 199 136)">R2</text>
<text x="199" y="133.4" transform="rotate(-90 199 133.4)">R1</text>
<text x="204.1" y="135.8" transform="rotate(-90 204.1 135.8)">1k</text>
<text x="205.9" y="132.9">LED1</text>
<text x="3" y="141.8">GND</text>
<text x="160.6" y="138">PD5</text>
<text x="160.6" y="140.6">PD6</text>
<text x="160.6" y="143.1">PD7</text>
<text x="199" y="138.5" transform="rotate(-90 199 138.5)">R5</text>
<text x="205.5" y="140.6">Green</text>
<text x="206.3" y="139.4">1</text>
<text x="206.3" y="140.6">BZ1</text>
<text x="206.4" y="138">Red</text>
<text x="212.6" y="139.3">GND</text>
<text x="212.6" y="141.8">GND</text>
<text x="38.6" y="145.6">GND</text>
<text x="48.8" y="145.6">GND</text>
<text x="153.3" y="146.8" transform="rotate(-90 153.3 146.8)">GND</text>
<text x="199" y="144.2" transform="rotate(-90 199 144.2)">100330</text>
<text x="216.4" y="144.4">GND</text>
<text x="203.7" y="152">GND</text>
<text x="250.8" y="155.8">ZONES</text>
<text x="252.8" y="150.7">J6</text>
<text x="256.5" y="154.7">3</text>
<text x="61.5" y="159.9">+5V</text>
<text x="102.1" y="159.9">+5V</text>
<text x="150.4" y="157.1">GND</text>
<text x="256.5" y="157.2">2</text>
<text x="20.8" y="164.9">+5V</text>
<text x="160.5" y="164.9">+5V</text>
<text x="259.6" y="162.2">GND</text>
<text x="28.5" y="173.6">GPS</text>
<text x="29.3" y="168.5">J8</text>
<text x="66.6" y="173.6">E-PAPER</text>
<text x="67.2" y="172.5">5</text>
<text x="69.9" y="168.5">J5</text>
<text x="107.9" y="172.5">5</text>
<text x="108" y="173.6">SX1278</text>
<text x="110.6" y="168.5">J4</text>
<text x="150.1" y="173.6">ICSP</text>
<text x="151.2" y="168.5">J3</text>
<text x="67.2" y="175">6</text>
<text x="160.5" y="177.4">GND</text>
</g>
<g font-size="1.8" fill="#a90000">
<text x="32.9" y="75.9">1</text>
<text x="64.1" y="75.9">3</text>
<text x="76.8" y="75.9">2</text>
<text x="152.1" y="75.6" transform="rotate(-90 152.1 75.6)">4</text>
<text x="154.7" y="76.2" transform="rotate(-90 154.7 76.2)">18</text>
<text x="70.9" y="83.3" transform="rotate(-90 70.9 83.3)">1</text>
<text x="137.1" y="81">20</text>
<text x="165.1" y="81">12</text>
<text x="165.1" y="83.6">13</text>
<text x="165.1" y="86.1">14</text>
<text x="165.1" y="88.6">15</text>
<text x="165.1" y="91.2">16</text>
<text x="165.1" y="93.7">17</text>
<text x="15.8" y="96.3">1</text>
<text x="15.8" y="101.3">3</text>
<text x="30.2" y="101" transform="rotate(-90 30.2 101)">4</text>
<text x="165.7" y="96.3">7</text>
<text x="165.7" y="98.8">8</text>
<text x="230.9" y="101.6" transform="rotate(-90 230.9 101.6)">A1</text>
<text x="238.5" y="101.6" transform="rotate(-90 238.5 101.6)">12</text>
<text x="243.6" y="101.6" transform="rotate(-90 243.6 101.6)">14</text>
<text x="15.8" y="103.9">2</text>
<text x="15.8" y="106.4">4</text>
<text x="38.7" y="103.9">3</text>
<text x="7.4" y="111.2" transform="rotate(-90 7.4 111.2)">6</text>
<text x="9.9" y="111.2" transform="rotate(-90 9.9 111.2)">5</text>
<text x="20.9" y="109">5</text>
<text x="30.2" y="113.7" transform="rotate(-90 30.2 113.7)">2</text>
<text x="38.7" y="109">1</text>
<text x="165.1" y="109">25</text>
<text x="165.1" y="111.5">26</text>
<text x="165.1" y="114">27</text>
<text x="165.1" y="116.6">28</text>
<text x="165.1" y="119.1">29</text>
<text x="230.9" y="114.3" transform="rotate(-90 230.9 114.3)">A2</text>
<text x="241" y="114.3" transform="rotate(-90 241 114.3)">11</text>
<text x="165.1" y="124.2">30</text>
<text x="165.1" y="126.7">31</text>
<text x="165.1" y="129.3">32</text>
<text x="165.7" y="131.8">1</text>
<text x="211.4" y="131.8">1</text>
<text x="218.2" y="129" transform="rotate(-90 218.2 129)">3</text>
<text x="165.7" y="134.4">2</text>
<text x="165.7" y="136.9">9</text>
<text x="218.2" y="136.6" transform="rotate(-90 218.2 136.6)">2</text>
<text x="165.1" y="139.4">10</text>
<text x="165.1" y="142">11</text>
<text x="152.1" y="149.3" transform="rotate(-90 152.1 149.3)">3</text>
<text x="206.3" y="144.5">2</text>
<text x="256.5" y="149.6">5</text>
<text x="256.5" y="147.1">6</text>
<text x="256.5" y="144.5">7</text>
<text x="256.5" y="152.1">4</text>
<text x="256.5" y="159.8">1</text>
<text x="26.6" y="167.4">1</text>
<text x="67.2" y="162.3">1</text>
<text x="67.2" y="164.8">2</text>
<text x="67.2" y="167.4">3</text>
<text x="107.9" y="162.3">1</text>
<text x="107.9" y="164.8">2</text>
<text x="107.9" y="167.4">3</text>
<text x="148.5" y="167.4">1</text>
<text x="157.4" y="167.4">2</text>
<text x="26.6" y="169.9">2</text>
<text x="26.6" y="172.5">3</text>
<text x="67.2" y="169.9">4</text>
<text x="107.9" y="169.9">4</text>
<text x="148.5" y="169.9">3</text>
<text x="148.5" y="172.5">5</text>
<text x="157.4" y="169.9">4</text>
<text x="157.4" y="172.5">6</text>
<text x="26.6" y="175">4</text>
<text x="67.2" y="177.5">7</text>
<text x="107.9" y="177.5">7</text>
<text x="67.2" y="180.1">8</text>
<text x="107.9" y="180.1">8</text>
</g>
<g font-size="1.8" fill="#0f0f0f">
<text x="169.7" y="81.8">LEARN</text>
<text x="123.7" y="86">GND</text>
<text x="125.9" y="89.4">LIGHT_SENSE</text>
<text x="126.1" y="86.9">TEMP_SENSE</text>
<text x="132.9" y="86.9" transform="rotate(-90 132.9 86.9)">100nF</text>
<text x="137.1" y="86.1">19</text>
<text x="137.1" y="88.6">22</text>
<text x="169.5" y="86.9">ZONE2</text>
<text x="169.5" y="84.3">ZONE1</text>
<text x="170.3" y="89.4">MOSI</text>
<text x="170.3" y="92">MISO</text>
<text x="170.7" y="94.5">SCK</text>
<text x="43.4" y="104.7">VBAT</text>
<text x="44.4" y="106.3">C6</text>
<text x="53.6" y="104.7">VBAT</text>
<text x="165.1" y="103.9">23</text>
<text x="165.1" y="106.4">24</text>
<text x="166.6" y="104.7">SX1278_NSS</text>
<text x="166.8" y="107.2">SX1278_RST</text>
<text x="256.5" y="106.4">2</text>
<text x="256.5" y="103.9">3</text>
<text x="169" y="112.3">EPD_DC</text>
<text x="169.1" y="109.7">EPD_CS</text>
<text x="248.8" y="110.1">RELAY_OUT</text>
<text x="256.5" y="109">1</text>
<text x="167.8" y="117.4">EPD_BUSY</text>
<text x="168.6" y="114.8">EPD_RST</text>
<text x="169.7" y="119.9">RESET RESET</text>
<text x="226.6" y="116.9" transform="rotate(-90 226.6 116.9)">COIL_LO</text>
<text x="169.5" y="125">ZONE3</text>
<text x="167.7" y="130.1">RADIO_IRQ</text>
<text x="169.5" y="127.5">ZONE4</text>
<text x="167.5" y="132.6">RELAY_DRV</text>
<text x="168.1" y="137.7">LED2_NET</text>
<text x="168.1" y="135.1">LED1_NET</text>
<text x="168.9" y="140.2">BUZZER</text>
<text x="169.5" y="142.8">ZONE5</text>
<text x="260.9" y="147.8">ZONE4</text>
<text x="260.9" y="145.3">ZONE5</text>
<text x="260.9" y="155.5">ZONE1</text>
<text x="260.9" y="152.9">ZONE2</text>
<text x="260.9" y="150.4">ZONE3</text>
<text x="17.1" y="173.2">ZONE3</text>
<text x="57.3" y="173.2">EPD_CS</text>
<text x="58.6" y="168.2">MOSI</text>
<text x="59" y="170.7">SCK</text>
<text x="61.5" y="169.8">GND</text>
<text x="99.2" y="168.2">MOSI</text>
<text x="99.2" y="170.7">MISO</text>
<text x="99.6" y="173.2">SCK</text>
<text x="102.1" y="169.8">GND</text>
<text x="139.3" y="173.2">RESET</text>
<text x="139.8" y="168.2">MISO</text>
<text x="140.3" y="170.7">SCK</text>
<text x="162.7" y="170.7">MOSI</text>
<text x="17.1" y="175.8">ZONE4</text>
<text x="20.8" y="174.9">GND</text>
<text x="56.8" y="178.3">EPD_RST</text>
<text x="57.3" y="175.8">EPD_DC</text>
<text x="95.5" y="175.8">SX1278_NSS</text>
<text x="95.7" y="178.3">SX1278_RST</text>
<text x="107.9" y="175">6</text>
<text x="56.1" y="180.9">EPD_BUSY</text>
<text x="96.6" y="180.9">RADIO_IRQ</text>
</g>
<g font-size="1.8" fill="#009600">
<text x="187.5" y="81.8">LEARN</text>
<text x="236.6" y="99.6">RELAY_NO</text>
<text x="241.7" y="99.6">RELAY_NC</text>
<text x="256.9" y="107.2">RELAY_NO</text>
<text x="256.9" y="104.7">RELAY_NC</text>
<text x="256.2" y="109.7">RELAY_COM</text>
<text x="238.4" y="114.8">RELAY_COM</text>
<text x="231.7" y="120.7" transform="rotate(-90 231.7 120.7)">COIL_LO</text>
<text x="5.6" y="126.8" transform="rotate(-90 5.6 126.8)">VBAT</text>
<text x="219" y="128.3" transform="rotate(-90 219 128.3)">COIL_LO</text>
</g>
</svg>
